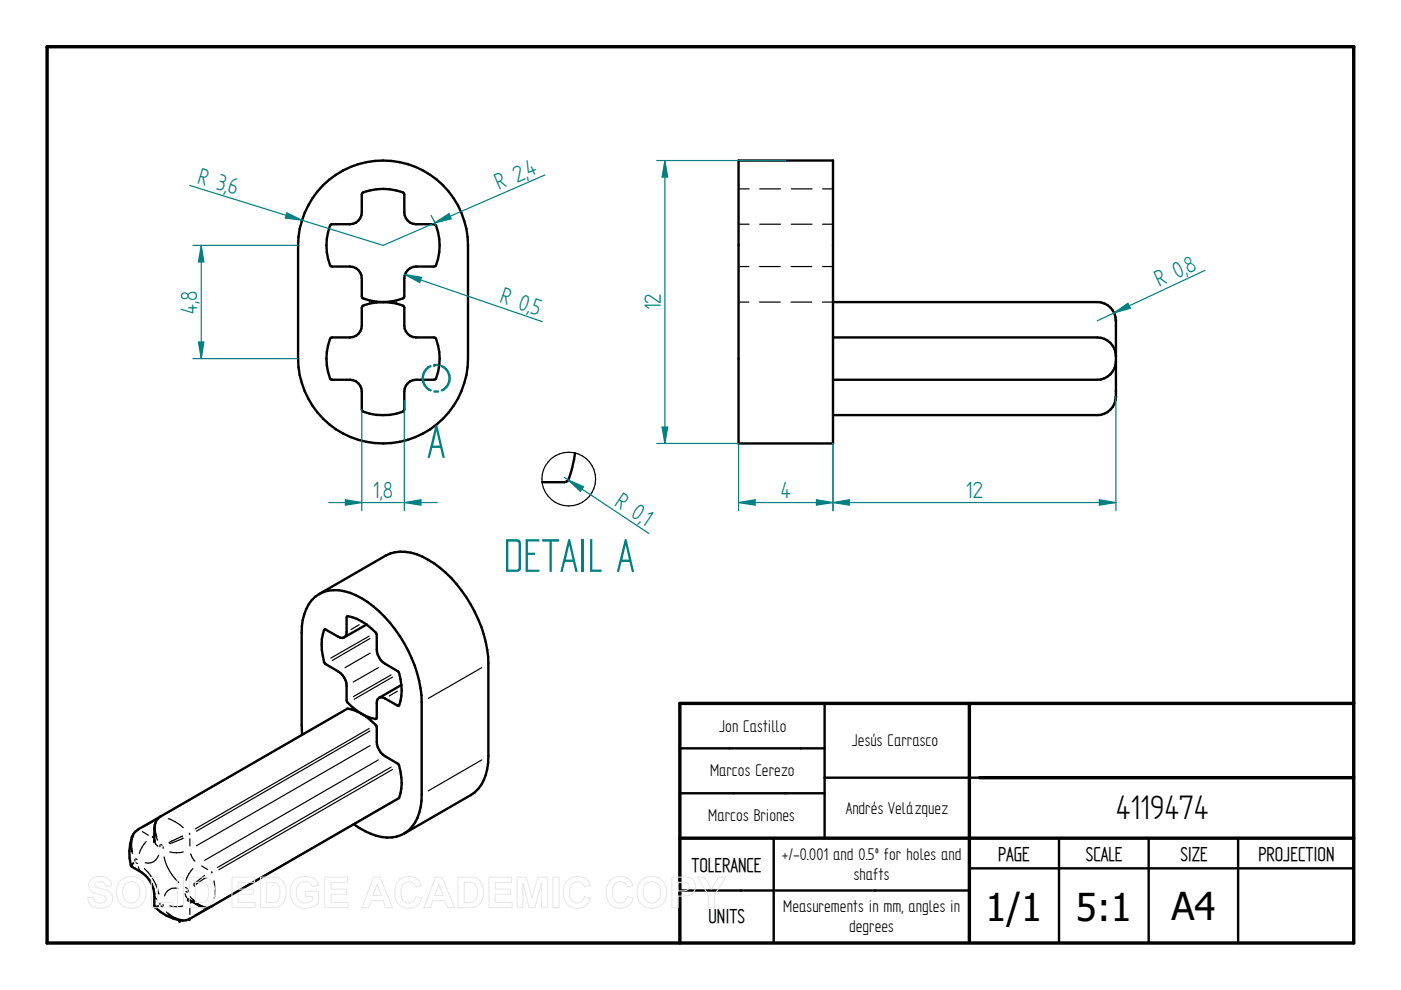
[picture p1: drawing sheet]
<svg xmlns="http://www.w3.org/2000/svg" width="297mm" height="210mm" viewBox="0 0 297 210" stroke-linecap="round" stroke-linejoin="round" font-family="sans-serif">
<path d="M10 9.9h277v190h-277zM205.5 149.1v50.5M287 149.1h-142.9v50.8M144.1 177.7h142.9M207.6 164.9h79.4" fill="none" stroke="#000" stroke-width=".72"/>
<g fill="none" stroke="#000" stroke-width=".51">
<path d="M68.5 39.3a18 18 0 0 1 19.6-3.9 18 18 0 0 1 11.1 16.6v24a18 18 0 0 1-18 18 18 18 0 0 1-18-18v-24a18.2 18.2 0 0 1 5.3-12.7zM156.6 34h20v60h-20zM70.1 47.6a10.9 10.9 0 0 0 0 8.8l4.1 .1a2.53 2.53 0 0 1 2.5 2.5l.1 4.1a11.8 11.8 0 0 0 5.8 1l1.4 .2 1.6 .7 .1 4a2.53 2.53 0 0 0 2.5 2.5l4.1 .1a10.9 10.9 0 0 1 0 8.8l-4.1 .1a2.53 2.53 0 0 0-2.5 2.5l-.1 4.1a11 11 0 0 1-8.8 0l-.1-4.1a2.53 2.53 0 0 0-2.5-2.5l-4.1-.1a10.9 10.9 0 0 1 0-8.8l4.1-.1a2.53 2.53 0 0 0 2.5-2.5l.1-4a8.5 8.5 0 0 1 4.4-.9 9.8 9.8 0 0 0 4.4-1l.1-4.1a2.53 2.53 0 0 1 2.5-2.5l4.1-.1a10.9 10.9 0 0 0 0-8.8l-4.1-.1a2.53 2.53 0 0 1-2.5-2.5l-.1-4a11 11 0 0 0-8.8 0l-.1 4a2.53 2.53 0 0 1-2.5 2.5zM176.6 64.1h56a4 4 0 0 1 4 3.9M176.6 71.5h56a4 4 0 0 1 4 4M236.6 67.6v.4M236.6 76.5a4 4 0 0 1-4 4h-56M236.6 75.5v8.5M236.6 68v7.5M236.6 84a4 4 0 0 1-4 4h-56M236.6 84v.7M67.7 125.9a8.9 8.9 0 0 1 9 .9 28.2 28.2 0 0 1 12.7 22.1v19.6a9.1 9.1 0 0 1-3.5 8.1 8.3 8.3 0 0 1-8.5-.4l-2.4-1.4"/>
<path d="M67.7 125.9a8.2 8.2 0 0 0-3.7 6.9v23M67.7 125.9l14.1-8.1a9.1 9.1 0 0 1 9 .9 28 28 0 0 1 12.7 22v19.6a9.9 9.9 0 0 1-2.8 7.7l-15 8.7M73 135.1l-.8 .1-3.3-1.8a8.1 8.1 0 0 0-.5 5.7l.5 1.5 2.8 1.8a3.8 3.8 0 0 1 1.8 3l.1 3.4a12.6 12.6 0 0 0 3.1 2.5M73 135.1l.4-.6 .2-3.8a8.3 8.3 0 0 1 5.1 2.5l.9 .9 .3 .5v3.1a3.9 3.9 0 0 0 1.7 3l2.9 1.8 .6 2.7M77.7 132.4l-4.7 2.7M76.7 151.3a6.2 6.2 0 0 0-3.1-1l-39.6 22.8M76.7 151.3a12.8 12.8 0 0 1 3.1 2.6l.1 3.4a3.9 3.9 0 0 0 1.7 3l2.9 1.8a10.1 10.1 0 0 1 0 7.1l-39.5 22.9M80.4 148l-.5 .6-.1 3.8a6.1 6.1 0 0 1-3.1-1.1M85.1 145.2a8.1 8.1 0 0 1-.6 4.4l-3.4-1.7-.7 .1M85.1 145.2l-4.7 2.8M144.1 158.7h30.7M174.8 149.1v28.6"/>
<path d="M27.9 177.5a10.6 10.6 0 0 0-.1 6.1 7.5 7.5 0 0 1 5 8.6 10.3 10.3 0 0 0 5.3 3M29.2 175.9l-.5 .5-.8 1.1M32.7 175.6v2.5M34 173.1l-4.8 2.8M34 173.1a2.72 2.72 0 0 0-1.3 2.5M144.1 168.2h30.7M164 177.7v22.2M207.6 164.9h-32.8M224.5 177.7v22.2M243.5 177.7v22.2M262.5 177.7v22.2M40 190.8l2.2 1.2a2.89 2.89 0 0 0 2.8 .1"/>
<path d="M40.1 194.9l-.6 .2h-1.5M45 192.1l-4.8 2.8M144.1 188.8h61.4M205.5 184.1h81.5"/>
</g>
<g fill="none" stroke="#000" stroke-width=".25">
<path d="M156.6 47.5h2.2M156.6 40h2.2M156.6 56.5h2.2M161 56.5h4.4M161.1 47.5h4.4M161.1 40h4.4M167.7 56.5h4.4M167.8 47.5h4.4M167.8 40h4.4M174.4 56.5h2.2M174.4 47.5h2.2M174.4 40h2.2"/>
<path d="M156.6 64.1h2.2M161 64.1h4.4M167.7 64.1h4.4M174.4 64.1h2.2M236.6 68h.1M236.6 84h.1M68.9 133.4l-.2 .2M73.7 130.8l-.1 .1M76.2 132.5l-1.8 1M78.3 134.9l-8.2 4.6M78.4 135.4l-8 4.6M78.5 138.5l-5.4 3.1"/>
<path d="M72.3 151l-36.8 21.3M78.3 154.5l-36.9 21.2M78.4 155l-36.7 21.2M78.5 158.1l-36.8 21.2M79.8 152.3l-.2 .1M80.2 141.6l-5.3 3M82.9 143.1l-8 4.6M83.2 143.6l-8.1 4.7M84.2 146.6l-1.7 1M84.6 149.4l-.1 .2M102.1 141.6l-11.3 6.5M27.7 178.7l.1 1.3 .3 .9"/>
<path d="M28.4 177.1l-.5 1.5 .2 1.9M29.2 175.9h.3M30.2 176.3l1.3 .8M31 178.4a6.5 6.5 0 0 0-1.5 2.5M32.3 177.5l.3 .1M32.4 174.2l-2 1.1M32.6 177.2l-.3 .2M32.8 178.6l.7 .8M32.8 176.5l.6 1.6M33.1 174.4l-.1 .2a4.4 4.4 0 0 0 .3 2.9M33.9 179.2v.3M34.1 179l.3 .2"/>
<path d="M34.1 173.1h-.1M34.6 179.5v.4M35.7 173.6a9.6 9.6 0 0 1 3.2 1.9M35.9 178.6h.1M38.6 177.3l-2.7 1.3M38.6 177.2h.1M38.9 177.7l-2.8 1.2M40.1 176.7l.1 .2M40.3 177.8v1.6M80.2 161.1l-36.8 21.3M82.9 162.6l-36.8 21.3M83.2 163.2l-36.8 21.2"/>
<path d="M83.3 169.9l-36.9 21.3M102.1 161.1l-11.3 6.6M28 183.5h.1M28.1 180.5h.1M28.3 182.9l-.4 .3M28.4 183l-.4 .5M28.6 182.2v.4M28.8 182.1l.3 .1M28.8 182.9l.3 .2M29.3 183.8l.5 .9M30.6 184.1a10.5 10.5 0 0 1 3.1 5.5M32.8 190l.6 .8"/>
<path d="M33 192.2h.1M33.6 192.1l-.6 .1M33.6 192.1l-.4 .3M33.7 181.3a2.33 2.33 0 0 1-2.9 1.6M33.9 191.4v.4M34.1 192.1l.3 .2M34.6 191.8v.3M34.8 181.7a10.5 10.5 0 0 0 3.1 5.4M35.3 193.3l.6 .7 1.1 .7M35.6 193.6l1.6 1 1.5 .4M36 180.6a6.2 6.2 0 0 0 2.9 0M37.7 188.3a2.35 2.35 0 0 0-2.8 1.6"/>
<path d="M38.9 192.1a6.2 6.2 0 0 1-2.9 0M39.2 189.5l.4 .9M39.4 188.2l.3 .2M39.4 189l.3 .2M39.9 188.7v.4M40.3 192.4v1.5M40.3 194.6l-.1 .3M40.3 190.1l1.1 1.3M40.3 191.1v.3M40.4 181.1l.4 .8 .5 .7M40.7 191.3l-.3 .2M40.8 190.6l1.4 1.2 1.3 .5"/>
<path d="M40.9 184.1a6.5 6.5 0 0 0-1.4 2.5M41.2 187.7h.1M42.8 183.6l1.2 .8M43.3 192.9l-2 1.2M43.4 185.6l-2.3 1.9M43.7 186h.1M43.7 186.1l-2.5 1.6M44.8 184.9l.2 .2M45 192v.1M45.4 186.8l.1 2.1-.1 1.6"/>
</g>
<g fill="#000">
<circle cx="32.7" cy="178.2" r=".25"/>
<circle cx="32.7" cy="178.1" r=".25"/>
<circle cx="32.7" cy="178.3" r=".25"/>
<circle cx="32.7" cy="178.4" r=".25"/>
<circle cx="32.7" cy="175.6" r=".25"/>
<circle cx="38" cy="195.2" r=".25"/>
<circle cx="38.1" cy="195.2" r=".25"/>
<circle cx="39.8" cy="190.6" r=".25"/>
<circle cx="39.9" cy="190.7" r=".25"/>
<circle cx="40" cy="190.7" r=".25"/>
<circle cx="40.2" cy="194.9" r=".25"/>
</g>
<path d="M85.8 58.2l3.6 .6-.4 1.1zM85.8 58.2l29.2 10" fill="none" stroke="#008080" stroke-width=".25"/>
<path d="M85.8 58.2l3.6 .6-.4 1.1z" fill="#008080"/>
<path d="M115.6 37.1l-34.4 14.9M91.4 45.7l1.1 2.1M92.2 47.2l3-1.9 .5 1.1z" fill="none" stroke="#008080" stroke-width=".25"/>
<path d="M92.2 47.2l3-1.9 .5 1.1z" fill="#008080"/>
<path d="M76.7 86.8v21.5M85.7 84.9v23.4M73.2 106l3.5 .6-3.5 .5z" fill="none" stroke="#008080" stroke-width=".25"/>
<path d="M73.2 106l3.5 .6-3.5 .5z" fill="#008080"/>
<path d="M85.7 106.6l3.5-.6v1.1z" fill="none" stroke="#008080" stroke-width=".25"/>
<path d="M85.7 106.6l3.5-.6v1.1z" fill="#008080"/>
<path d="M40.9 52h22.3M42.7 52l.5 3.5h-1.1zM40.9 76h22.3M69.7 106.6h23" fill="none" stroke="#008080" stroke-width=".25"/>
<path d="M42.7 52l.5 3.5h-1.1z" fill="#008080"/>
<path d="M42.1 72.5h1.1l-.5 3.5z" fill="none" stroke="#008080" stroke-width=".25"/>
<path d="M42.1 72.5h1.1l-.5 3.5z" fill="#008080"/>
<path d="M40.3 39.3l40.9 12.7M42.7 52v24M60.8 45.1l3.2 1.6-3.5-.5z" fill="none" stroke="#008080" stroke-width=".25"/>
<path d="M60.8 45.1l3.2 1.6-3.5-.5z" fill="#008080"/>
<path d="M156.6 94v14.3M176.6 94v14.3M156.6 106.6l3.5-.6v1.1z" fill="none" stroke="#008080" stroke-width=".25"/>
<path d="M156.6 106.6l3.5-.6v1.1z" fill="#008080"/>
<path d="M173.1 106l3.5 .6-3.5 .5z" fill="none" stroke="#008080" stroke-width=".25"/>
<path d="M173.1 106l3.5 .6-3.5 .5z" fill="#008080"/>
<path d="M176.6 94v14.3M236.6 84v24.3M156.6 106.6h20M176.6 106.6l3.5-.6v1.1z" fill="none" stroke="#008080" stroke-width=".25"/>
<path d="M176.6 106.6l3.5-.6v1.1z" fill="#008080"/>
<path d="M233.1 106l3.5 .6-3.5 .5z" fill="none" stroke="#008080" stroke-width=".25"/>
<path d="M233.1 106l3.5 .6-3.5 .5z" fill="#008080"/>
<path d="M255.5 57.3l-22.9 10.7M236.2 66.3l2.9-2 .5 1.1zM176.6 106.6h60" fill="none" stroke="#008080" stroke-width=".25"/>
<path d="M236.2 66.3l2.9-2 .5 1.1z" fill="#008080"/>
<path d="M91.3 77.6a2.8 2.8 0 0 0-1.7 2.6 2.8 2.8 0 0 0 1.7 2.6M92.1 83h.8M95.3 80.2a2.82 2.82 0 0 1-1.6 2.6" fill="none" stroke="#008080" stroke-width=".51"/>
<circle cx="92.1" cy="77.4" r=".25" fill="#008080"/>
<path d="M92.1 77.4h.7M93.6 77.6a2.73 2.73 0 0 1 1.7 2.6" fill="none" stroke="#008080" stroke-width=".51"/>
<path d="M121.9 96.1a20.2 20.2 0 0 1-1.5 5.8l-.7 .3h-4.7" fill="none" stroke="#000" stroke-width=".51"/>
<circle cx="120.6" cy="101.6" r="5.7" fill="none" stroke="#000" stroke-width=".25"/>
<path d="M119.7 101.2l17.9 11.9M120.5 101.8l3.2 1.4-.6 1z" fill="none" stroke="#008080" stroke-width=".25"/>
<path d="M120.5 101.8l3.2 1.4-.6 1z" fill="#008080"/>
<path d="M139.2 34h27.4M139.2 94h17.4M140.4 90.6h1.2l-.6 3.4z" fill="none" stroke="#008080" stroke-width=".25"/>
<path d="M140.4 90.6h1.2l-.6 3.4z" fill="#008080"/>
<path d="M141 34l.6 3.5h-1.2z" fill="none" stroke="#008080" stroke-width=".25"/>
<path d="M141 34l.6 3.5h-1.2z" fill="#008080"/>
<path d="M141 34v60" fill="none" stroke="#008080" stroke-width=".25"/>
<g fill="none" stroke="#e6e6e6" stroke-width=".21">
<path d="M19.3 186.5a3.1 3.1 0 0 1 4 .2l.4 1.1-1.3 .1a1.28 1.28 0 0 0-1-1 1.28 1.28 0 0 0-1.3 .5v.4a5.6 5.6 0 0 0 2.5 .9 1.98 1.98 0 0 1 1.2 2.4 1.98 1.98 0 0 1-2.2 1.5 2.48 2.48 0 0 1-3-2.2l1.2-.2a1.44 1.44 0 0 0 1.3 1.3 1.44 1.44 0 0 0 1.5-.9 1.18 1.18 0 0 0-1.4-.9 2.36 2.36 0 0 1-2.4-2l.1-.7zM25.8 186.5a3.3 3.3 0 0 1 3.9-.1 3.3 3.3 0 0 1 1.2 3.8 3.2 3.2 0 0 1-3.8 2.3 3.2 3.2 0 0 1-2.4-3.8 3 3 0 0 1 1.1-2.2zM26.5 187.5a1.87 1.87 0 0 1 2.2-.4 1.87 1.87 0 0 1 1 2.1 1.87 1.87 0 0 1-1.8 2.3 1.87 1.87 0 0 1-1.9-2.3l.1-.8zM32.1 186h1.3v5.3h3.3v1.1h-4.6zM37.6 186h1.3v6.4h-1.3zM40.1 186h2.4a2.79 2.79 0 0 1 3 3.3 2.79 2.79 0 0 1-2.9 3.1h-2.5zM41.4 187.1a2.64 2.64 0 0 1 2.5 .5 3.3 3.3 0 0 1-.3 3.5l-.8 .2h-1.4zM49.2 186h4.8v1.1h-3.5v1.4h3.2v1.1h-3.2v1.7h3.6v1.1h-4.9zM55.2 186h2.4a2.79 2.79 0 0 1 3.1 3.3 2.79 2.79 0 0 1-3 3.1h-2.5zM56.6 187.1a2.64 2.64 0 0 1 2.4 .5 3.3 3.3 0 0 1-.3 3.5l-.8 .2h-1.3zM62.3 186.8a3.6 3.6 0 0 1 4.6-.2l.6 1.1-1.3 .3a1.8 1.8 0 0 0-2.2-1 1.8 1.8 0 0 0-1.2 2.1 2.01 2.01 0 0 0 1.1 2.2 2.01 2.01 0 0 0 2.3-.4v-.8h-1.5v-1.1h2.9v2.6a3.8 3.8 0 0 1-5.5-.3 4 4 0 0 1 .2-4.5zM68.9 186h4.8v1.1h-3.5v1.4h3.2v1.1h-3.2v1.7h3.6v1.1h-4.9z"/>
<path d="M79.2 186h1.4l2.6 6.4h-1.4l-.6-1.4h-2.5l-.6 1.4h-1.4zM79.9 187.5l.9 2.4h-1.7zM84.5 186.7a2.87 2.87 0 0 1 4.9 1l-1.3 .3a1.6 1.6 0 0 0-1.8-1 1.6 1.6 0 0 0-1.3 1.7 2.19 2.19 0 0 0 1.3 2.7 1.55 1.55 0 0 0 1.9-1.3l1.2 .4a2.93 2.93 0 0 1-3.4 2 2.93 2.93 0 0 1-2.3-3.3v-.6a3.2 3.2 0 0 1 .8-1.9zM92.3 186h1.4l2.6 6.4h-1.4l-.5-1.4h-2.6l-.5 1.4h-1.4zM93 187.5l.9 2.4h-1.7zM97.1 186h2.4a2.79 2.79 0 0 1 3 3.3 2.79 2.79 0 0 1-2.9 3.1h-2.5zM98.4 187.1a2.64 2.64 0 0 1 2.4 .5 3.3 3.3 0 0 1-.2 3.5l-.9 .2h-1.3zM103.7 186h4.8v1.1h-3.5v1.4h3.2v1.1h-3.2v1.7h3.6v1.1h-4.9zM109.6 186h2l1.2 4.4 1.2-4.4h2v6.4h-1.2v-5.1l-1.4 5.1h-1.2l-1.3-5.1v5.1h-1.3zM117.2 186h1.3v6.4h-1.3zM120.3 186.7a2.87 2.87 0 0 1 4.8 1l-1.2 .3a1.6 1.6 0 0 0-1.9-1 1.6 1.6 0 0 0-1.2 1.7 2.19 2.19 0 0 0 1.3 2.7 1.55 1.55 0 0 0 1.8-1.3l1.3 .4a2.93 2.93 0 0 1-3.5 2 2.93 2.93 0 0 1-2.2-3.3v-.6a3.2 3.2 0 0 1 .8-1.9zM129.3 186.7a2.87 2.87 0 0 1 4.9 1l-1.2 .3a1.6 1.6 0 0 0-1.9-1 1.6 1.6 0 0 0-1.3 1.7 2.19 2.19 0 0 0 1.3 2.7 1.55 1.55 0 0 0 1.9-1.3l1.2 .4a2.93 2.93 0 0 1-3.4 2 2.93 2.93 0 0 1-2.3-3.3l.1-.6a3.2 3.2 0 0 1 .7-1.9z"/>
<path d="M136.2 186.5a3.3 3.3 0 0 1 3.9-.1 3.3 3.3 0 0 1 1.1 3.8 3.2 3.2 0 0 1-3.7 2.3 3.2 3.2 0 0 1-2.4-3.8 3 3 0 0 1 1.1-2.2zM136.9 187.5a1.87 1.87 0 0 1 2.2-.4 1.87 1.87 0 0 1 .9 2.1 1.87 1.87 0 0 1-1.8 2.3 1.87 1.87 0 0 1-1.8-2.3l.1-.8zM142.4 186h2.1a2.5 2.5 0 0 1 2.7 1 2.08 2.08 0 0 1-.1 2.2 2.08 2.08 0 0 1-2.1 .8h-1.2v2.4h-1.4zM143.8 187.1h.6a1.28 1.28 0 0 1 1.7 .9 1.22 1.22 0 0 1-1.6 .9h-.7zM147.8 186h1.5l1.6 2.5 1.4-2.5h1.6l-2.4 3.7v2.7h-1.3v-2.7z"/>
</g>
<g font-size="11.3" fill="#008080">
<text x="90.5" y="97.1">A</text>
<text x="106.8" y="121.2">DETAIL A</text>
</g>
<g font-size="8.1">
<text x="236.7" y="173.7">4119474</text>
<text x="208.9" y="195.3">1/1</text>
<text x="228.1" y="195.3">5:1</text>
<text x="248.4" y="195.1">A4</text>
</g>
<g font-size="5.6" fill="#008080">
<text x="41.7" y="38.9" transform="rotate(17 41.7 38.9)">R 3,</text>
<text x="48" y="40.8" transform="rotate(17 48 40.8)">6</text>
<text x="105.8" y="40.4" transform="rotate(-23 105.8 40.4)">R 2,</text>
<text x="112.2" y="37.6" transform="rotate(-23 112.2 37.6)">4</text>
<text x="252" y="58" transform="rotate(-25 252 58)">8</text>
<text x="105.7" y="64.1" transform="rotate(19 105.7 64.1)">R 0,</text>
<text x="140.1" y="65.8" transform="rotate(-90 140.1 65.8)">12</text>
<text x="245.8" y="60.9" transform="rotate(-25 245.8 60.9)">R 0,</text>
<text x="41.8" y="66.5" transform="rotate(-90 41.8 66.5)">4,8</text>
<text x="112.3" y="66.3" transform="rotate(19 112.3 66.3)">5</text>
<text x="79.1" y="105.7">1,8</text>
<text x="130.1" y="107.1" transform="rotate(34 130.1 107.1)">R 0,</text>
<text x="165.6" y="105.7">4</text>
<text x="204.8" y="105.7">12</text>
<text x="135.8" y="110.9" transform="rotate(34 135.8 110.9)">1</text>
</g>
<g font-size="4.8">
<text x="146.6" y="184.8">TOLERANCE</text>
<text x="211.6" y="182.5">PAGE</text>
<text x="230.2" y="182.5">SCALE</text>
<text x="250.3" y="182.5">SIZE</text>
<text x="266.8" y="182.5">PROJECTION</text>
<text x="150.2" y="195.8">UNITS</text>
</g>
<g font-size="4.1">
<text x="152.5" y="155.1">Jon Castillo</text>
<text x="180.6" y="158.2">Jesús Carrasco</text>
<text x="150.5" y="164.5">Marcos Cerezo</text>
<text x="179.3" y="172.6">Andrés Velázquez</text>
<text x="150.2" y="174.1">Marcos Briones</text>
<text x="165.8" y="182.4">+/-0.001 and 0.5º for holes and</text>
<text x="181" y="186.6">shafts</text>
<text x="166.1" y="193.5">Measurements in mm, angles in</text>
<text x="180" y="197.6">degrees</text>
</g>
</svg>
